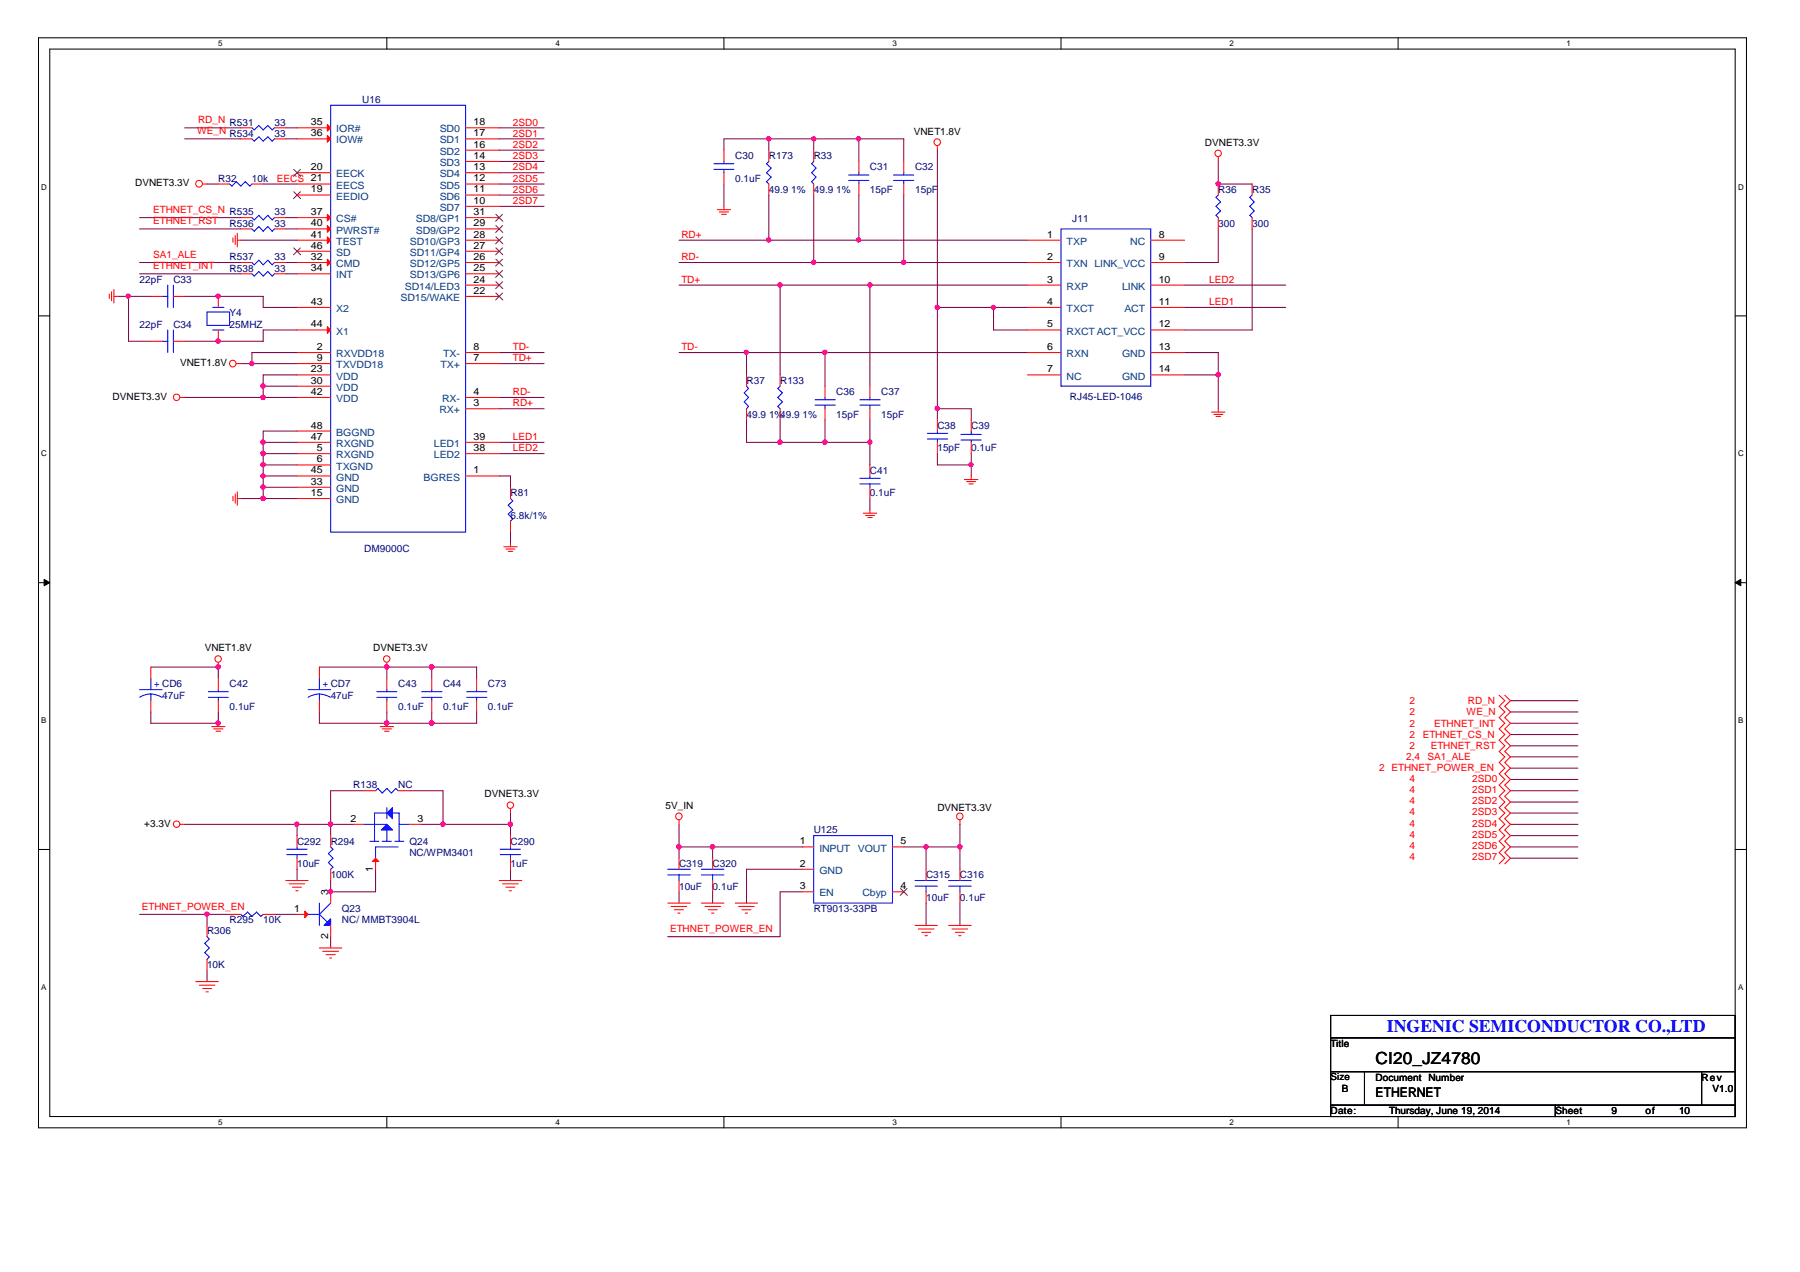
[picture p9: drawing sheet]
<svg xmlns="http://www.w3.org/2000/svg" width="297mm" height="210mm" viewBox="0 0 297 210" stroke-linecap="round" stroke-linejoin="round" font-family="sans-serif">
<path d="M6.3 6.2h281.9v179.9h-281.9zM8.2 8.1h278.1v176.1h-278.1z" fill="none" stroke="#000" stroke-width=".17"/>
<g fill="#fff">
<path d="M36 6.4h.7v1.5h-.7z"/>
<path d="M36 184.5h.7v1.4h-.7z"/>
</g>
<path d="M63.8 6.2v1.9M63.8 184.2v1.9" fill="none" stroke="#000" stroke-width=".17"/>
<g fill="#fff">
<path d="M91.7 6.4h.7v1.5h-.7z"/>
<path d="M91.7 184.5h.7v1.4h-.7z"/>
</g>
<path d="M119.5 6.2v1.9M119.5 184.2v1.9" fill="none" stroke="#000" stroke-width=".17"/>
<g fill="#fff">
<path d="M147.3 6.4h.7v1.5h-.7z"/>
<path d="M147.3 184.5h.7v1.4h-.7z"/>
</g>
<path d="M175.1 6.2v1.9M175.1 184.2v1.9" fill="none" stroke="#000" stroke-width=".17"/>
<g fill="#fff">
<path d="M202.9 6.4h.7v1.5h-.7z"/>
<path d="M202.9 184.5h.7v1.4h-.7z"/>
</g>
<path d="M230.7 6.2v1.9M230.7 184.2v1.9" fill="none" stroke="#000" stroke-width=".17"/>
<g fill="#fff">
<path d="M258.5 6.4h.7v1.5h-.7z"/>
<path d="M258.5 184.5h.7v1.4h-.7z"/>
<path d="M6.8 30.1h.9v1.5h-.9z"/>
<path d="M286.8 30.1h.9v1.5h-.9z"/>
<path d="M6.8 74.1h.9v1.5h-.9z"/>
<path d="M286.8 74.1h.9v1.5h-.9z"/>
</g>
<path d="M6.3 52.1h1.9M286.3 52.1h1.9" fill="none" stroke="#000" stroke-width=".17"/>
<g fill="#fff">
<path d="M6.8 118.2h.9v1.4h-.9z"/>
<path d="M286.8 118.2h.9v1.4h-.9z"/>
</g>
<path d="M6.3 96.2h1.9M286.3 96.2h1.9" fill="none" stroke="#000" stroke-width=".17"/>
<g fill="#000" stroke="#000" stroke-width=".17">
<path d="M7.3 95.6l.9 .6-.9 .5z" fill-rule="evenodd"/>
<path d="M286.3 96.2l1-.6v1.1z" fill-rule="evenodd"/>
</g>
<g fill="#fff">
<path d="M6.8 162.2h.8v1.5h-.8z"/>
<path d="M286.8 162.2h.8v1.5h-.8z"/>
</g>
<path d="M6.3 140.2h1.9M286.3 140.2h1.9M219.6 167.6h66.7v3.7h-66.7zM219.6 171.3h66.7v5.5h-66.7zM219.6 176.8h5.6v5.6h-5.6zM225.2 176.8h55.6v5.6h-55.6zM280.8 176.8h5.5v5.6h-5.5zM219.6 182.4h37.1v1.8h-37.1zM256.7 182.4h29.6v1.8h-29.6z" fill="none" stroke="#000" stroke-width=".17"/>
<g fill="none" stroke="#800040" stroke-width=".17">
<path d="M23 35.9h16.8M23 37.8h16.8M30.5 21.1h9.3M30.5 22.9h9.3M34.2 30.4h1.8M39.8 39.6h9.2M43.4 30.4h5.6M47.2 21.1h1.8M47.2 22.9h1.8M47.2 35.9h1.8M47.2 37.8h1.8M82.4 30.4h7.4"/>
<path d="M82.4 21.1h7.4M82.4 22.9h7.4M82.4 24.8h7.4M82.4 26.6h7.4M82.4 28.5h7.4M82.4 32.2h7.4M82.4 34.1h7.4M112.1 39.6h57.4M119.5 24.8v-1.9h29.6v3.7M119.5 30.4v3.7M126.9 22.9v1.9M126.9 32.2v7.4"/>
<path d="M134.3 22.9v1.9M134.3 32.2v11.1M141.7 22.9v3.7M141.7 32.2v7.4M149.1 32.2v11.1M154.7 24.8v44.5M201 37.8v5.5h-5.5M201 26.6v3.8h5.6M206.6 37.8v16.7h-11.1M19.3 48.9h5.6M21.2 48.9v7.4h3.7M23 43.3h16.8"/>
<path d="M23 45.2h16.8M30.5 48.9h12.9v1.8h5.6M47.2 43.3h1.8M47.2 45.2h1.8M49 58.2h-7.4v1.8M49 54.5h-5.6v1.8h-12.9M82.4 58.2h7.4M112.1 43.3h57.4M112.1 58.2h57.4M112.1 47h57.4M123.2 58.2v3.7M128.7 47v14.9"/>
<path d="M136.1 58.2v5.5M143.6 47v16.7M154.7 50.7h14.8M164 50.7v3.8h5.5M195.5 58.2h5.5v9.3M195.5 50.7h16.7M195.5 47h16.7M30.5 65.6h18.5M39.8 60h9.2M43.4 73h5.6M43.4 63.7h5.6M43.4 74.9h5.6"/>
<path d="M43.4 78.5h5.6M43.4 76.7h5.6M49 61.9h-5.6v3.7M49 71.1h-5.6v11.2M82.4 73h7.4M82.4 65.6h7.4M82.4 74.9h7.4M82.4 60h7.4M82.4 78.5h1.8v1.9M82.4 67.5h7.4M123.2 69.3v3.7h20.4M128.7 69.3v3.7"/>
<path d="M136.1 69.3v3.7M143.6 69.3v7.4M154.7 74.9v1.8h5.6M154.7 67.5h5.6v1.8M160.3 74.9v3.6M195.5 61.9h5.5M39.8 82.3h9.2M43.4 80.4h5.6M84.2 87.8v1.9M143.6 82.3v1.8M24.9 110.1h11.1v1.8M24.9 117.5v1.9h11.1v-1.9"/>
<path d="M52.7 110.1h26v1.8M52.7 117.5v1.9h26v-1.9M63.8 110.1v1.8M63.8 117.5v1.9M71.2 110.1v1.8M71.2 117.5v1.9M249.3 119.4h11.1M249.3 115.6h11.1M249.3 117.5h11.1M30.5 136h27.8M49 136v1.9M60.1 130.5h-5.5v7.4"/>
<path d="M67.6 130.5h5.5v5.5M69.4 136h14.8M84.2 134.2v3.7M112.1 139.8h20.4M112.1 136v5.6M117.6 139.8v1.8M149.1 139.8h9.3M152.8 139.8v3.6M158.4 136v7.4M249.3 121.2h11.1M249.3 123.1h11.1M249.3 124.9h11.1"/>
<path d="M249.3 137.9h11.1M249.3 128.6h11.1M249.3 139.8h11.1M249.3 130.5h11.1M249.3 132.3h11.1M249.3 134.2h11.1M249.3 136h11.1M249.3 126.8h11.1M23 150.9h14.9M34.2 150.9v1.8M45.3 150.9h3.7M49 143.4v1.9"/>
<path d="M54.6 154.6v1.8M62 143.4v3.8h-7.4v-1.9M84.2 143.4v1.9M112.1 147.2v1.8M117.6 147.2v1.8M132.5 147.2h-3.8v7.4h-18.5M132.5 143.4h-9.3v5.6M152.8 149v3.7M158.4 149v3.7M249.3 141.6h11.1M34.2 160.2v1.8"/>
</g>
<g fill="#f0f" stroke="#f0f" stroke-width=".17">
<circle cx="123.1" cy="58.1" r=".34"/>
<circle cx="43.4" cy="65.6" r=".37"/>
<circle cx="43.4" cy="63.7" r=".37"/>
<circle cx="43.4" cy="82.2" r=".37"/>
<circle cx="21.2" cy="48.9" r=".34"/>
<circle cx="43.4" cy="80.4" r=".37"/>
<circle cx="43.4" cy="78.5" r=".36"/>
<circle cx="43.4" cy="76.7" r=".36"/>
<circle cx="41.6" cy="60" r=".34"/>
<circle cx="43.4" cy="74.8" r=".37"/>
<circle cx="36" cy="48.9" r=".36"/>
<circle cx="36" cy="56.3" r=".37"/>
<circle cx="128.7" cy="73" r=".37"/>
<circle cx="126.9" cy="39.6" r=".36"/>
<circle cx="43.4" cy="73" r=".37"/>
<circle cx="134.3" cy="43.3" r=".35"/>
<circle cx="143.5" cy="47" r=".35"/>
<circle cx="136.1" cy="58.1" r=".36"/>
<circle cx="71.2" cy="110.1" r=".37"/>
<circle cx="63.8" cy="110.1" r=".37"/>
<circle cx="71.2" cy="119.3" r=".37"/>
<circle cx="63.8" cy="119.3" r=".37"/>
<circle cx="141.7" cy="39.6" r=".34"/>
<circle cx="143.5" cy="73" r=".35"/>
<circle cx="136.1" cy="73" r=".37"/>
<circle cx="134.3" cy="22.9" r=".34"/>
<circle cx="126.9" cy="22.9" r=".36"/>
<circle cx="141.7" cy="22.9" r=".34"/>
<circle cx="36" cy="110.1" r=".37"/>
<circle cx="36" cy="119.3" r=".37"/>
<circle cx="128.7" cy="47" r=".37"/>
<circle cx="84.2" cy="136" r=".37"/>
<circle cx="73.1" cy="136" r=".37"/>
<circle cx="54.5" cy="136" r=".37"/>
<circle cx="54.5" cy="147.1" r=".37"/>
<circle cx="49" cy="136" r=".35"/>
<circle cx="34.1" cy="150.8" r=".36"/>
<circle cx="149.1" cy="43.3" r=".37"/>
<circle cx="160.2" cy="76.7" r=".34"/>
<circle cx="154.7" cy="67.4" r=".36"/>
<circle cx="154.7" cy="50.7" r=".36"/>
<circle cx="201" cy="30.3" r=".36"/>
<circle cx="201" cy="61.8" r=".37"/>
<circle cx="163.9" cy="50.7" r=".36"/>
<circle cx="158.4" cy="139.7" r=".37"/>
<circle cx="152.8" cy="139.7" r=".35"/>
<circle cx="117.6" cy="139.7" r=".37"/>
<circle cx="112" cy="139.7" r=".37"/>
</g>
<g fill="none" stroke="#f00" stroke-width=".17">
<path d="M33.4 30.4h.8M36 30.4h1.9M38.4 39.3v.7M38.8 38.9v1.5M39.2 39.6h.6M39.2 38.5v2.2M39.8 21.1h1.8M39.8 22.9h1.8M39.8 35.9h1.8M39.8 37.8h1.8M41.6 30.4h1.8M45.3 21.1h1.9"/>
<path d="M45.3 22.9h1.9M45.3 35.9h1.9M45.3 37.8h1.9M49 39.6h5.6M49 30.4h5.6M49 21.1h5.6M49 22.9h5.6M49 28.5h5.6M49 32.2h5.6M49 35.9h5.6M49 37.8h5.6M76.8 39.6h5.6"/>
<path d="M76.8 30.4h5.6M76.8 21.1h5.6M76.8 22.9h5.6M76.8 28.5h5.6M76.8 32.2h5.6M76.8 35.9h5.6M76.8 37.8h5.6M76.8 24.8h5.6M76.8 26.6h5.6M76.8 34.1h5.6M118.4 34.6h2.2M118.7 35h1.5"/>
<path d="M119.1 35.4h.7M119.5 24.8v1.8M119.5 28.5v1.9M119.5 34.1v.5M126.9 24.8v1.8M126.9 30.4v1.8M134.3 24.8v1.8M134.3 30.4v1.8M141.7 26.6v1.9M141.7 30.4v1.8M149.1 26.6v1.9M149.1 30.4v1.8"/>
<path d="M154.7 24.1v.7M169.5 39.6h5.6M189.9 39.6h5.6M201 25.9v.7M201 30.4v1.8M201 35.9v1.9M206.6 30.4v1.8M206.6 35.9v1.9M18 48.5v.7M18.4 48.1v1.5M18.8 48.9h.5M18.8 47.8v2.2"/>
<path d="M24.9 48.9h1.9M24.9 56.3h1.9M28.6 48.9h1.9M28.6 56.3h1.9M36 48.9v1.8M36 54.5v1.8M39.8 45.2h1.8M39.8 43.3h1.8M45.3 45.2h1.9M45.3 43.3h1.9M49 45.2h5.6M49 43.3h5.6"/>
<path d="M49 41.5h5.6M49 50.7h5.6M49 54.5h5.6M49 58.2h5.6M76.8 48.9h5.6M76.8 45.2h5.6M76.8 43.3h5.6M76.8 41.5h5.6M76.8 47h5.6M76.8 58.2h5.6M169.5 43.3h5.6M169.5 47h5.6"/>
<path d="M169.5 50.7h5.6M169.5 54.5h5.6M169.5 58.2h5.6M189.9 43.3h5.6M189.9 47h5.6M189.9 50.7h5.6M189.9 54.5h5.6M189.9 58.2h5.6M29.7 65.6h.8M39 60h.8M49 60h5.6M49 65.6h5.6"/>
<path d="M49 73h5.6M49 74.9h5.6M49 71.1h5.6M49 78.5h5.6M49 76.7h5.6M49 61.9h5.6M49 63.7h5.6M76.8 60h5.6M76.8 65.6h5.6M76.8 73h5.6M76.8 74.9h5.6M76.8 78.5h5.6"/>
<path d="M76.8 67.5h5.6M123.2 61.9v1.8M123.2 67.5v1.8M128.7 61.9v1.8M128.7 67.5v1.8M136.1 63.7v1.9M136.1 67.5v1.8M143.6 63.7v1.9M143.6 67.5v1.8M143.6 76.7v1.8M154.7 69.3v1.8M154.7 73v1.9"/>
<path d="M159.1 79.1h2.3M159.5 79.5h1.5M159.9 79.9h.7M160.3 69.3v1.8M160.3 73v1.9M160.3 78.5v.6M169.5 61.9h5.6M189.9 61.9h5.6M199.9 68h2.2M200.3 68.4h1.5M200.7 68.7h.7M201 67.5v.5"/>
<path d="M38.4 81.9v.7M38.8 81.5v1.5M39.2 81.2v2.2M39.2 82.3h.6M49 82.3h5.6M49 80.4h5.6M83.1 90.2h2.2M83.5 90.6h1.5M83.9 91h.7M84.2 80.4v1.9M84.2 86v1.8M84.2 89.7v.5"/>
<path d="M142.5 84.7h2.2M142.8 85.1h1.5M143.2 85.4h.7M143.6 80.4v1.9M143.6 84.1v.6M24.9 110.1v1.8M24.9 115.6v1.9M34.9 119.9h2.2M36 109.3v.8M36 111.9v1.9M36 115.6v1.9M36 119.4v.5"/>
<path d="M52.7 110.1v1.8M52.7 115.6v1.9M62.7 119.9h2.2M63.8 109.3v.8M63.8 111.9v1.9M63.8 115.6v1.9M63.8 119.4v.5M71.2 111.9v1.9M71.2 115.6v1.9M78.7 111.9v1.9M78.7 115.6v1.9M247.4 114.7l.9 .9-.9 1 .9 .9-.9 .9 .9 1-.9 .9 .9 .9-.9 .9 .9 1-.9 .9 .9 .9-.9 .9 .9 1-.9 .9 .9 .9-.9 1 .9 .9-.9 .9 .9 .9-.9 1 .9 .9-.9 .9 .9 .9-.9 1 .9 .9-.9 .9 .9 1-.9 .9 .9 .9-.9 1"/>
<path d="M248.3 114.7l1 .9-1 1 1 .9-1 .9 1 1-1 .9 1 .9-1 .9 1 1-1 .9 1 .9-1 .9 1 1-1 .9 1 .9-1 1 1 .9-1 .9 1 .9-1 1 1 .9-1 .9 1 .9-1 1 1 .9-1 .9 1 1-1 .9 1 .9-1 1M29.7 136h.8M35.3 120.3h1.5M35.6 120.7h.8M49 137.9v1.9M54.6 137.9v1.9M58.3 136h1.8M60.1 130.5h1.9M63.1 120.3h1.5M63.5 120.7h.7M65.7 130.5h1.9M67.6 136h1.8"/>
<path d="M84.2 133.4v.8M84.2 137.9v1.9M112.1 135.3v.7M132.5 139.8h1.8M147.3 139.8h1.8M158.4 135.3v.7M34.2 152.7v1.9M34.2 158.3v1.9M37.9 150.9h1.9M43.4 150.9h1.9M47.2 145.3h3.6M47.7 145.9h2.6"/>
<path d="M48.3 146.4h1.4M48.8 147h.4M49 150.9h1.8M49 141.6v1.8M52.7 156.4h3.7M53.3 157h2.6M53.8 157.5h1.5M54.4 158.1h.3M54.6 143.4v1.9M54.6 147.2v1.8M54.6 152.7v1.9M62 141.6v1.8"/>
<path d="M82.4 145.3h3.7M82.9 145.9h2.6M83.5 146.4h1.5M84 147h.4M84.2 141.6v1.8M110.2 149h3.7M110.7 149.6h2.6M111.3 150.1h1.5M111.8 150.7h.4M112.1 141.6v1.8M112.1 145.3v1.9M115.7 149h3.8"/>
<path d="M116.3 149.6h2.6M116.9 150.1h1.5M117.4 150.7h.4M117.6 141.6v1.8M117.6 145.3v1.9M121.3 149h3.7M121.9 149.6h2.6M122.4 150.1h1.5M123 150.7h.4M132.5 143.4h1.8M132.5 147.2h1.8M147.3 147.2h1.8"/>
<path d="M151 152.7h3.7M151.6 153.3h2.5M152.1 153.9h1.5M152.7 154.4h.3M152.8 143.4v1.9M152.8 147.2v1.8M156.5 152.7h3.8M157.1 153.3h2.6M157.6 153.9h1.5M158.2 154.4h.4M158.4 143.4v1.9M158.4 147.2v1.8"/>
<path d="M32.3 162h3.7M32.9 162.6h2.6M33.4 163.1h1.5M34 163.7h.4"/>
<circle cx="32.8" cy="30.3" r=".56"/>
<circle cx="154.6" cy="23.5" r=".55"/>
<circle cx="201" cy="25.3" r=".54"/>
<circle cx="38.4" cy="60" r=".55"/>
<circle cx="29.1" cy="65.6" r=".54"/>
<circle cx="36" cy="108.7" r=".54"/>
<circle cx="63.8" cy="108.7" r=".54"/>
<circle cx="29.1" cy="136" r=".54"/>
<circle cx="84.2" cy="132.9" r=".54"/>
<circle cx="112" cy="134.7" r=".55"/>
<circle cx="158.4" cy="134.7" r=".55"/>
</g>
<g fill="none" stroke="#00f" stroke-width=".17">
<path d="M54.6 17.4h22.2v70.4h-22.2zM37.9 30.4l.4 .3 .7-.7 .8 .7 .7-.7 .7 .7 .4-.3M41.6 35.9l.4 .4 .7-.8 .7 .8 .8-.8 .7 .8 .4-.4M41.6 37.8l.4 .4 .7-.8 .7 .8 .8-.8 .7 .8 .4-.4M41.6 22.9l.4 .4 .7-.7 .7 .7 .8-.7 .7 .7 .4-.4M41.6 21.1l.4 .3 .7-.7 .7 .7 .8-.7 .7 .7 .4-.3M117.8 28h3.3M117.8 27h3.3M119.5 26.6v.4M119.5 28v.5M126.9 26.6l-.4 .4 .8 .7-.8 .8 .8 .7-.8 .8 .4 .4M134.3 26.6l-.4 .4 .8 .7-.8 .8 .8 .7-.8 .8 .4 .4"/>
<path d="M140 29.8h3.4M140 28.9h3.4M141.7 28.5v.4M141.7 29.8v.6M147.4 29.8h3.4M147.4 28.9h3.4M149.1 28.5v.4M149.1 29.8v.6M175.1 37.8h14.8v25.9h-14.8zM201 32.2l-.3 .4 .7 .7-.7 .8 .7 .7-.7 .7 .3 .4M206.6 32.2l-.4 .4 .8 .7-.8 .8 .8 .7-.8 .7 .4 .4M26.8 56.3h.9"/>
<path d="M26.8 48.9h.9M27.7 47v3.7M27.7 54.5v3.7M28.6 47v3.7M28.6 54.5v3.7M34.2 51.5h3.7v2.2h-3.7zM35.1 50.7h1.9M35.1 54.5h1.9M41.6 45.2l.4 .4 .7-.8 .7 .8 .8-.8 .7 .8 .4-.4M41.6 43.3l.4 .4 .7-.8 .7 .8 .8-.8 .7 .8 .4-.4M123.2 63.7l.3 .4-.7 .7 .7 .8-.7 .7 .7 .8-.3 .4M128.7 63.7l-.3 .4 .7 .7-.7 .8 .7 .7-.7 .8 .3 .4"/>
<path d="M134.5 66.9h3.3M134.5 66h3.3M136.1 65.6v.4M136.1 66.9v.6M141.9 66.9h3.3M141.9 66h3.3M141.9 79.9h3.3M141.9 78.9h3.3M143.6 65.6v.4M143.6 66.9v.6M143.6 78.5v.4M143.6 79.9v.5"/>
<path d="M153 72.4h3.4M153 71.5h3.4M154.7 71.1v.4M154.7 72.4v.6M158.6 71.7h3.3M158.6 72.6h3.3M160.3 71.1v.6M160.3 72.6v.4M84.2 82.3l.4 .3-.7 .8 .7 .7-.7 .8 .7 .7-.4 .4M23 115.1a3.4 3.4 0 0 1 3.7 0M23 113.8h3.8M24.9 111.9v1.9"/>
<path d="M24.9 114.5v1.1M34.4 115.1h3.3M34.4 114.1h3.3M36 113.8v.3M36 115.1v.5M50.8 115.1a3.4 3.4 0 0 1 3.7 0M50.8 113.8h3.8M52.7 111.9v1.9M52.7 114.5v1.1M62.2 115.1h3.3M62.2 114.1h3.3M63.8 113.8v.3"/>
<path d="M63.8 115.1v.5M69.6 115.1h3.3M69.6 114.1h3.3M71.2 113.8v.3M71.2 115.1v.5M77 115.1h3.3M77 114.1h3.3M78.7 113.8v.3M78.7 115.1v.5M49 139.8v.3M54.6 139.8l.3 .3-.7 .8 .7 .7-.7 .7 .7 .8-.3 .3M60.1 136h3.7"/>
<path d="M61 138.8h1.5M62 130.5l.4-.4 .7 .8 .7-.8 .8 .8 .7-.8 .4 .4M63.1 138.8h1.5M63.8 133.3v1.8M63.8 137v1.8M63.8 134.2h-2v4.6M64.8 134.2h1.1v4.6M65.2 138.8h1.4M65.7 139.8h-3.7v1.8M65.9 136h1.7M84.2 139.8v.3M134.3 137.9h13v11.1h-13z"/>
<path d="M34.2 154.6l.3 .4-.7 .7 .7 .7-.7 .8 .7 .7-.3 .4M39.8 150.9l.3 .3 .8-.7 .7 .7 .7-.7 .8 .7 .3-.3M47.3 141h3.4M47.3 140.1h3.4M49 141v.6M50.8 150.9h1.9M52.7 149v3.7M52.7 150.9l1.3 1.3M54.6 149l-1.9 1.9M82.5 141h3.4M82.5 140.1h3.4M84.2 141v.6"/>
<path d="M110.2 143.4h3.7M110.2 144.4h3.7M112.1 144.4v.9M115.7 143.4h3.8M115.7 144.4h3.8M117.6 144.4v.9M151 145.3h3.7M151 146.2h3.7M152.8 146.2v1M156.5 145.3h3.8M156.5 146.2h3.8M158.4 146.2v1"/>
</g>
<g fill="#f00" stroke="#f00" stroke-width=".17">
<path d="M54 20.5l.6 .6-.6 .5z" fill-rule="evenodd"/>
<path d="M54 22.4l.6 .5-.6 .6z" fill-rule="evenodd"/>
<path d="M54 35.4l.6 .5-.6 .6z" fill-rule="evenodd"/>
<path d="M54 37.2l.6 .6-.6 .5z" fill-rule="evenodd"/>
<path d="M54 42.8l.6 .5-.6 .6z" fill-rule="evenodd"/>
<path d="M54 53.9l.6 .6-.6 .5z" fill-rule="evenodd"/>
<path d="M54 39.1l.6 .5-.6 .6z" fill-rule="evenodd"/>
<path d="M61.4 142.2l.6-.6 .5 .6z" fill-rule="evenodd"/>
<path d="M50.3 150.3l.5 .6-.5 .5z" fill-rule="evenodd"/>
</g>
<g fill="none" stroke="#804000" stroke-width=".17">
<path d="M48.5 28l1.1 1.1M48.5 31.6l1.1 1.2M49.6 28l-1.2 1.1M49.6 31.6l-1.2 1.2M81.8 35.4l1.2 1.1M81.8 37.2l1.2 1.2M81.8 39.1l1.2 1.1M82.9 35.4l-1.1 1.1M82.9 37.2l-1.1 1.2M82.9 39.1l-1.1 1.1M48.5 40.9l1.1 1.2M49.6 40.9l-1.2 1.2"/>
<path d="M81.8 40.9l1.2 1.2M81.8 42.8l1.2 1.1M81.8 44.6l1.2 1.2M81.8 46.5l1.2 1.1M81.8 48.4l1.2 1.1M82.9 40.9l-1.1 1.2M82.9 42.8l-1.1 1.1M82.9 44.6l-1.1 1.2M82.9 46.5l-1.1 1.1M82.9 48.4l-1.1 1.1M148.6 146.6l1.1 1.2M149.7 146.6l-1.2 1.2"/>
</g>
<g fill="#00f" stroke="#00f" stroke-width=".17">
<path d="M62.9 137l.9-1 1 1z" fill-rule="evenodd"/>
<path d="M63.8 134.2l1-.9v1.8z" fill-rule="evenodd"/>
<path d="M54.6 151.6v1.1h-1.1z" fill-rule="evenodd"/>
</g>
<text font-size="2.9" fill="#00f" x="228.9" y="170.2">INGENIC SEMICONDUCTOR CO.,LTD</text>
<text font-size="2.8" x="227" y="175.6">CI20_JZ4780</text>
<text font-size="2.2" x="227" y="181.1">ETHERNET</text>
<g font-size="1.7" fill="#000080">
<text x="59.8" y="17">U16</text>
<text x="37.9" y="22.6">R534</text>
<text x="37.9" y="20.7">R531</text>
<text x="45.3" y="22.6">33</text>
<text x="45.3" y="20.7">33</text>
<text x="36" y="30">R32</text>
<text x="41.6" y="30">10k</text>
<text x="121.3" y="26.3">C30</text>
<text x="121.3" y="30">0.1uF</text>
<text x="126.9" y="26.3">R173</text>
<text x="134.3" y="26.3">R33</text>
<text x="143.6" y="28.1">C31</text>
<text x="151" y="28.1">C32</text>
<text x="37.9" y="35.5">R535</text>
<text x="45.3" y="35.5">33</text>
<text x="126.9" y="31.8">49.9</text>
<text x="130.6" y="31.8">1%</text>
<text x="134.3" y="31.8">49.9</text>
<text x="138" y="31.8">1%</text>
<text x="143.6" y="31.8">15pF</text>
<text x="151" y="31.8">15pF</text>
<text x="201" y="31.8">R36</text>
<text x="206.6" y="31.8">R35</text>
<text x="37.9" y="37.4">R536</text>
<text x="45.3" y="37.4">33</text>
<text x="177" y="36.6">J11</text>
<text x="201" y="37.4">300</text>
<text x="206.6" y="37.4">300</text>
<text x="23" y="46.7">22pF</text>
<text x="28.6" y="46.7">C33</text>
<text x="37.9" y="44.8">R538</text>
<text x="37.9" y="42.9">R537</text>
<text x="45.3" y="44.8">33</text>
<text x="45.3" y="42.9">33</text>
<text x="37.9" y="52.2">Y4</text>
<text x="23" y="54.1">22pF</text>
<text x="28.6" y="54.1">C34</text>
<text x="37.9" y="54.1">25MHZ</text>
<text x="123.2" y="63.3">R37</text>
<text x="128.7" y="63.3">R133</text>
<text x="138" y="65.2">C36</text>
<text x="145.4" y="65.2">C37</text>
<text x="176.6" y="66">RJ45-LED-1046</text>
<text x="123.2" y="68.9">49.9</text>
<text x="126.9" y="68.9">1%49.9</text>
<text x="132.4" y="68.9">1%</text>
<text x="138" y="68.9">15pF</text>
<text x="145.4" y="68.9">15pF</text>
<text x="154.7" y="70.8">C38</text>
<text x="160.3" y="70.8">C39</text>
<text x="154.7" y="74.5">15pF</text>
<text x="160.3" y="74.5">0.1uF</text>
<text x="84.2" y="81.9">R81</text>
<text x="143.6" y="78.2">C41</text>
<text x="143.6" y="81.9">0.1uF</text>
<text x="84.2" y="85.6">6.8k/1%</text>
<text x="60.1" y="91.2">DM9000C</text>
<text x="37.9" y="113.4">C42</text>
<text x="65.7" y="113.4">C43</text>
<text x="73.1" y="113.4">C44</text>
<text x="80.5" y="113.4">C73</text>
<text x="26.8" y="115.3">47uF</text>
<text x="37.9" y="117.1">0.1uF</text>
<text x="54.6" y="115.3">47uF</text>
<text x="65.7" y="117.1">0.1uF</text>
<text x="73.1" y="117.1">0.1uF</text>
<text x="80.5" y="117.1">0.1uF</text>
<text x="58.3" y="130.1">R138</text>
<text x="65.7" y="130.1">NC</text>
<text x="134.3" y="137.5">U125</text>
<text x="49" y="139.4">C292</text>
<text x="49" y="143.1">10uF</text>
<text x="54.6" y="139.4">R294</text>
<text x="67.6" y="139.4">Q24</text>
<text x="67.6" y="141.2">NC/WPM3401</text>
<text x="84.2" y="139.4">C290</text>
<text x="84.2" y="143.1">1uF</text>
<text x="112.1" y="143.1">C319</text>
<text x="117.6" y="143.1">C320</text>
<text x="54.6" y="144.9">100K</text>
<text x="112.1" y="146.8">10uF</text>
<text x="117.6" y="146.8">0.1uF</text>
<text x="152.8" y="144.9">C315</text>
<text x="152.8" y="148.6">10uF</text>
<text x="158.4" y="144.9">C316</text>
<text x="158.4" y="148.6">0.1uF</text>
<text x="34.2" y="154.2">R306</text>
<text x="37.9" y="152.4">R295</text>
<text x="43.4" y="152.4">10K</text>
<text x="56.4" y="150.5">Q23</text>
<text x="56.4" y="152.4">NC/ MMBT3904L</text>
<text x="134.3" y="150.5">RT9013-33PB</text>
<text x="34.2" y="159.8">10K</text>
</g>
<g font-size="1.7" fill="#f00">
<text x="32.5" y="22.1">WE_N</text>
<text x="32.7" y="20.3">RD_N</text>
<text x="84.6" y="20.7">2SD0</text>
<text x="84.6" y="22.5">2SD1</text>
<text x="45.7" y="30">EECS 21</text>
<text x="84.6" y="24.4">2SD2</text>
<text x="84.6" y="26.3">2SD3</text>
<text x="84.6" y="28.1">2SD4</text>
<text x="84.6" y="30">2SD5</text>
<text x="25.3" y="35.1">ETHNET_CS_N</text>
<text x="84.6" y="31.8">2SD6</text>
<text x="84.6" y="33.7">2SD7</text>
<text x="25.3" y="37">ETHNET_RST</text>
<text x="112.4" y="39.3">RD+</text>
<text x="25.3" y="42.5">SA1_ALE</text>
<text x="25.3" y="44.4">ETHNET_INT</text>
<text x="112.4" y="42.9">RD-</text>
<text x="112.4" y="46.7">TD+</text>
<text x="199.6" y="46.7">LED2</text>
<text x="199.6" y="50.3">LED1</text>
<text x="84.6" y="57.8">TD-</text>
<text x="84.6" y="59.6">TD+</text>
<text x="112.4" y="57.8">TD-</text>
<text x="84.6" y="65.2">RD-</text>
<text x="84.6" y="67.1">RD+</text>
<text x="84.6" y="72.6">LED1</text>
<text x="84.6" y="74.5">LED2</text>
<text x="232.6" y="118">2</text>
<text x="232.6" y="119.9">2</text>
<text x="232.6" y="116.2">2</text>
<text x="236.6" y="119.9">ETHNET_INT</text>
<text x="242" y="118">WE_N</text>
<text x="242.2" y="116.2">RD_N</text>
<text x="232" y="125.5">2,4</text>
<text x="232.6" y="123.6">2</text>
<text x="232.6" y="121.8">2</text>
<text x="234.8" y="121.8">ETHNET_CS_N</text>
<text x="235.5" y="125.5">SA1_ALE</text>
<text x="236.1" y="123.6">ETHNET_RST</text>
<text x="227.6" y="127.3">2 ETHNET_POWER_EN</text>
<text x="232.6" y="129">4</text>
<text x="232.6" y="130.9">4</text>
<text x="243" y="129">2SD0</text>
<text x="243" y="130.9">2SD1</text>
<text x="232.6" y="132.7">4</text>
<text x="232.6" y="134.5">4</text>
<text x="232.6" y="136.4">4</text>
<text x="243" y="132.7">2SD2</text>
<text x="243" y="134.5">2SD3</text>
<text x="243" y="136.4">2SD4</text>
<text x="232.6" y="138.3">4</text>
<text x="232.6" y="140.1">4</text>
<text x="232.6" y="142">4</text>
<text x="243" y="138.3">2SD5</text>
<text x="243" y="140.1">2SD6</text>
<text x="243" y="142">2SD7</text>
<text x="23.4" y="150.1">ETHNET_POWER_EN</text>
<text x="110.6" y="153.8">ETHNET_POWER_EN</text>
</g>
<g font-size="1.7">
<text x="51.3" y="20.7">35</text>
<text x="51.3" y="22.5">36</text>
<text x="78.1" y="20.7">18</text>
<text x="78.1" y="22.5">17</text>
<text x="150.8" y="22.2">VNET1.8V</text>
<text x="51.3" y="28.1">20</text>
<text x="78.1" y="24.4">16</text>
<text x="78.1" y="26.2">14</text>
<text x="78.1" y="28.1">13</text>
<text x="78.1" y="29.9">12</text>
<text x="198.8" y="24.1">DVNET3.3V</text>
<text x="22.3" y="30.7">DVNET3.3V</text>
<text x="51.3" y="31.8">19</text>
<text x="51.3" y="35.5">37</text>
<text x="78.1" y="31.8">11</text>
<text x="78.1" y="33.6">10</text>
<text x="78.1" y="35.5">31</text>
<text x="51.3" y="37.4">40</text>
<text x="51.3" y="41">46</text>
<text x="51.3" y="39.2">41</text>
<text x="78.1" y="37.4">29</text>
<text x="78.1" y="39.2">28</text>
<text x="78.1" y="41">27</text>
<text x="172.8" y="39.2">1</text>
<text x="191.2" y="39.2">8</text>
<text x="51.3" y="42.9">32</text>
<text x="51.3" y="44.8">34</text>
<text x="78.1" y="42.9">26</text>
<text x="78.1" y="44.8">25</text>
<text x="78.1" y="46.6">24</text>
<text x="172.8" y="42.9">2</text>
<text x="172.8" y="46.6">3</text>
<text x="191.2" y="42.9">9</text>
<text x="191.2" y="46.6">10</text>
<text x="51.3" y="50.3">43</text>
<text x="78.1" y="48.5">22</text>
<text x="172.8" y="50.3">4</text>
<text x="191.2" y="50.3">11</text>
<text x="51.3" y="54">44</text>
<text x="52.3" y="57.8">2</text>
<text x="52.3" y="59.6">9</text>
<text x="78.1" y="59.6">7</text>
<text x="78.1" y="57.8">8</text>
<text x="172.8" y="54">5</text>
<text x="172.8" y="57.8">6</text>
<text x="191.2" y="54">12</text>
<text x="191.2" y="57.8">13</text>
<text x="18.6" y="66">DVNET3.3V</text>
<text x="29.7" y="60.4">VNET1.8V</text>
<text x="51.3" y="61.4">23</text>
<text x="51.3" y="63.3">30</text>
<text x="51.3" y="65.2">42</text>
<text x="78.1" y="65.2">4</text>
<text x="172.8" y="61.4">7</text>
<text x="191.2" y="61.4">14</text>
<text x="51.3" y="70.7">48</text>
<text x="78.1" y="67">3</text>
<text x="51.3" y="72.6">47</text>
<text x="52.3" y="74.4">5</text>
<text x="52.3" y="76.3">6</text>
<text x="78.1" y="72.6">39</text>
<text x="78.1" y="74.4">38</text>
<text x="51.3" y="81.8">15</text>
<text x="51.3" y="80">33</text>
<text x="51.3" y="78.1">45</text>
<text x="78.1" y="78.1">1</text>
<text x="33.8" y="107.5">VNET1.8V</text>
<text x="61.6" y="107.5">DVNET3.3V</text>
<text x="80" y="131.6">DVNET3.3V</text>
<text x="23.8" y="136.4">+3.3V</text>
<text x="57.8" y="135.6">2</text>
<text x="68.9" y="135.6">3</text>
<text x="109.8" y="133.4">5V_IN</text>
<text x="154.7" y="133.8">DVNET3.3V</text>
<text x="61.6" y="143.9" transform="rotate(-90 61.6 143.9)">1</text>
<text x="132" y="139.3">1</text>
<text x="132" y="143">2</text>
<text x="148.6" y="139.3">5</text>
<text x="54.1" y="147.7" transform="rotate(-90 54.1 147.7)">3</text>
<text x="132" y="146.7">3</text>
<text x="148.6" y="146.7">4</text>
<text x="48.6" y="150.5">1</text>
<text x="54.1" y="155" transform="rotate(-90 54.1 155)">2</text>
<text x="219.6" y="172.7">Title</text>
<text x="227" y="178.3">Document Number</text>
<text x="280.8" y="178.3">Rev</text>
<text x="219.6" y="183.9">Date:</text>
<text x="221.4" y="180.2">B</text>
<text x="229.2" y="183.9">Thursday, June 19, 2014</text>
<text x="256.7" y="183.9">Sheet</text>
<text x="265.9" y="183.9">9</text>
<text x="271.5" y="183.9">of</text>
<text x="277.1" y="183.9">10</text>
<text x="282.6" y="180.2">V1.0</text>
</g>
<g font-size="1.7" fill="#004080">
<text x="55.5" y="21.9">IOR#</text>
<text x="55.5" y="23.7">IOW#</text>
<text x="72.6" y="21.9">SD0</text>
<text x="72.6" y="23.7">SD1</text>
<text x="55.5" y="29.3">EECK</text>
<text x="72.6" y="25.5">SD2</text>
<text x="72.6" y="27.4">SD3</text>
<text x="72.6" y="29.3">SD4</text>
<text x="55.5" y="31.1">EECS</text>
<text x="55.5" y="32.9">EEDIO</text>
<text x="72.6" y="31.1">SD5</text>
<text x="72.6" y="32.9">SD6</text>
<text x="72.6" y="34.8">SD7</text>
<text x="55.5" y="36.7">CS#</text>
<text x="55.5" y="38.5">PWRST#</text>
<text x="55.5" y="40.4">TEST</text>
<text x="67.6" y="40.4">SD10/GP3</text>
<text x="68.6" y="36.7">SD8/GP1</text>
<text x="68.6" y="38.5">SD9/GP2</text>
<text x="176" y="40.4">TXP</text>
<text x="186.5" y="40.4">NC</text>
<text x="55.5" y="44.1">CMD</text>
<text x="55.5" y="45.9">INT</text>
<text x="55.5" y="42.2">SD</text>
<text x="66.8" y="47.8">SD14/LED3</text>
<text x="67.6" y="42.2">SD11/GP4</text>
<text x="67.6" y="44.1">SD12/GP5</text>
<text x="67.6" y="45.9">SD13/GP6</text>
<text x="176" y="44.1">TXN LINK_VCC</text>
<text x="176" y="47.8">RXP</text>
<text x="185.2" y="47.8">LINK</text>
<text x="55.5" y="51.5">X2</text>
<text x="66.1" y="49.7">SD15/WAKE</text>
<text x="176" y="51.5">TXCT</text>
<text x="185.5" y="51.5">ACT</text>
<text x="55.5" y="55.2">X1</text>
<text x="55.5" y="58.9">RXVDD18</text>
<text x="73.1" y="58.9">TX-</text>
<text x="176" y="55.2">RXCT ACT_VCC</text>
<text x="176" y="58.9">RXN</text>
<text x="185.2" y="58.9">GND</text>
<text x="55.5" y="60.8">TXVDD18</text>
<text x="55.5" y="62.6">VDD</text>
<text x="55.5" y="64.5">VDD</text>
<text x="72.7" y="60.8">TX+</text>
<text x="176" y="62.6">NC</text>
<text x="185.2" y="62.6">GND</text>
<text x="55.5" y="71.9">BGGND</text>
<text x="55.5" y="66.4">VDD</text>
<text x="72.5" y="68.2">RX+</text>
<text x="72.9" y="66.4">RX-</text>
<text x="55.5" y="75.6">RXGND</text>
<text x="55.5" y="73.8">RXGND</text>
<text x="55.5" y="77.5">TXGND</text>
<text x="71.6" y="73.8">LED1</text>
<text x="71.6" y="75.6">LED2</text>
<text x="55.5" y="83">GND</text>
<text x="55.5" y="81.2">GND</text>
<text x="55.5" y="79.3">GND</text>
<text x="69.9" y="79.3">BGRES</text>
<text x="135.2" y="140.5">INPUT</text>
<text x="141.6" y="140.5">VOUT</text>
<text x="135.2" y="144.2">GND</text>
<text x="135.2" y="147.9">EN</text>
<text x="142.3" y="147.9">Cbyp</text>
</g>
<text font-size="1.6" x="219.6" y="178.3">Size</text>
<g font-size="1.5" fill="#00f">
<text x="25.4" y="113.3">+ CD6</text>
<text x="53.3" y="113.3">+ CD7</text>
</g>
<g font-size="1.3">
<text x="36" y="7.6">5</text>
<text x="91.7" y="7.6">4</text>
<text x="147.3" y="7.6">3</text>
<text x="202.9" y="7.6">2</text>
<text x="258.5" y="7.6">1</text>
<text x="6.8" y="31.3">D</text>
<text x="286.8" y="31.3">D</text>
<text x="6.8" y="75.3">C</text>
<text x="286.8" y="75.3">C</text>
<text x="6.8" y="119.4">B</text>
<text x="286.8" y="119.4">B</text>
<text x="6.8" y="163.4">A</text>
<text x="286.8" y="163.4">A</text>
<text x="36" y="185.6">5</text>
<text x="91.7" y="185.6">4</text>
<text x="147.3" y="185.6">3</text>
<text x="202.9" y="185.6">2</text>
<text x="258.5" y="185.6">1</text>
</g>
</svg>
